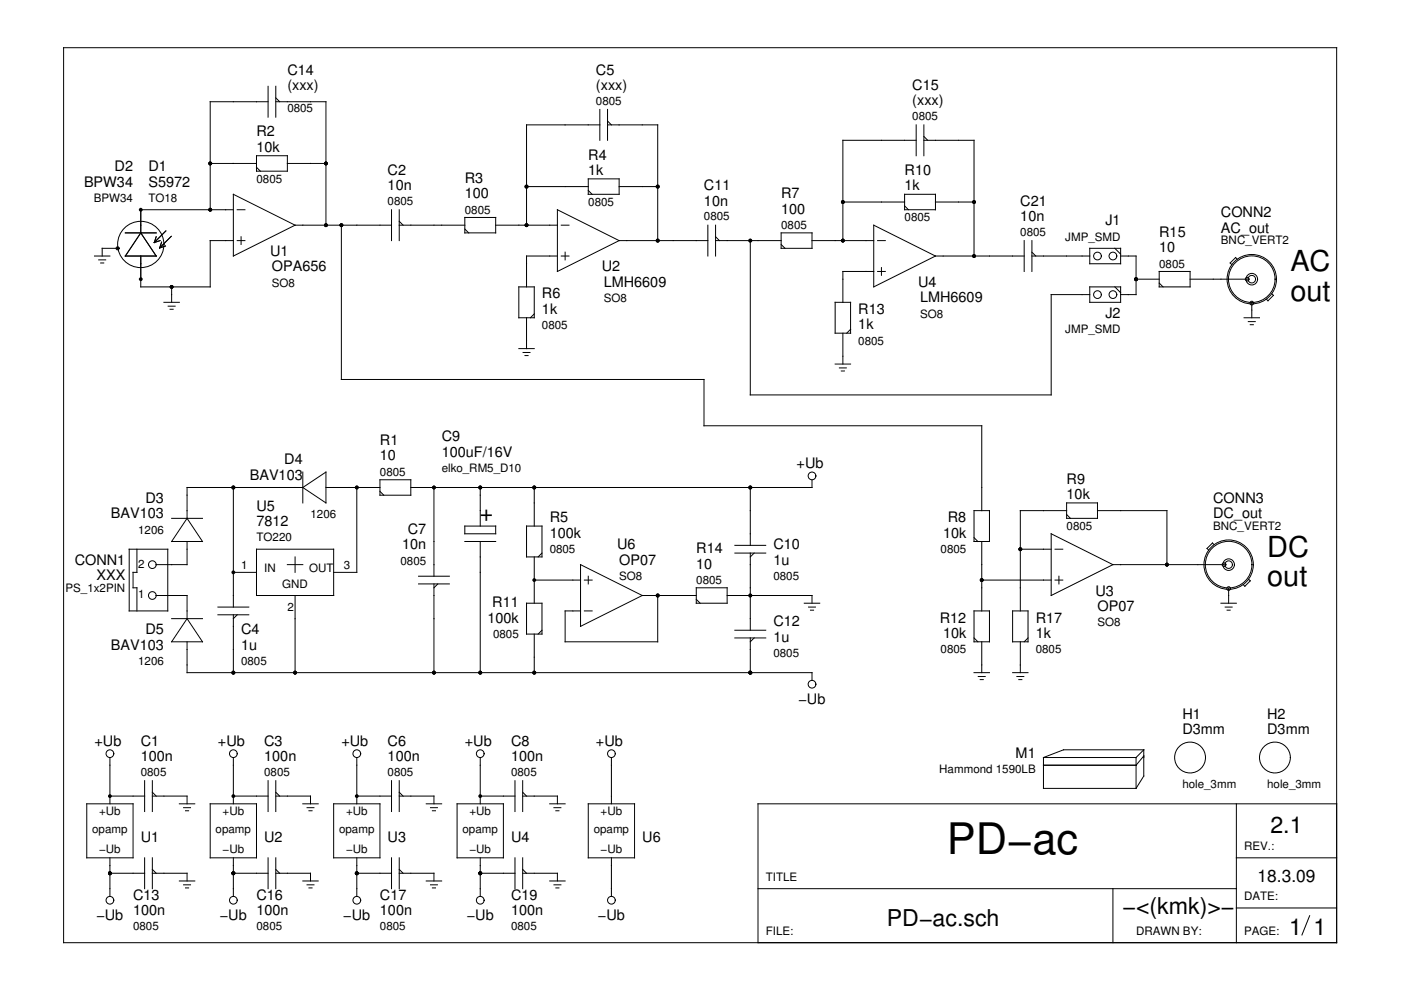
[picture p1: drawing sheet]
<svg xmlns="http://www.w3.org/2000/svg" width="297mm" height="210mm" viewBox="0 0 297 210" stroke-linecap="round" stroke-linejoin="round" font-family="sans-serif">
<g fill="none" stroke="#000" stroke-width=".21">
<path d="M13.5 10.1h269.9v189.8h-269.9zM56.8 18.3v6.5M58.5 18.3v6.5M44.6 34.7h9.8M54.4 33h6.5v3.3h-6.5zM54.4 35.5l.8 .8M56.8 21.6h-12.2v22.9M58.5 21.6h10.6v26.1M58.5 20.8l.8 .8M60.9 34.7h8.2M111.6 39.6h13.1M124.7 37.9h6.6v3.3h-6.6z"/>
<path d="M127.2 26.5h-15.6v21.2M127.2 23.2v6.5M128.8 26.5h10.6v24.5M128.8 23.2v6.5M128.8 25.7l.8 .8M131.3 39.6h8.1M194.2 29.7h-15.5v21.3M194.2 26.5v6.5M195.9 29.7h10.6v24.6M195.9 26.5v6.5M195.9 28.9l.8 .8M20 54.3h3.3"/>
<path d="M20.9 55.1h1.5M21.3 55.8h.7M24.9 52.6h-3.2v1.7M26.6 49.4h6.5M29.8 49.4l3.3 4.9h-6.5zM33.1 50.2l-.4 1.2M33.9 51l-1.2 .4M34.3 51.3l-.4 1.3M35.1 52.2l-1.2 .4M35.2 49l-2.5 2.4M36.3 50.1l-2.4 2.5M49.5 41.2l13.1 6.5-13.1 6.6z"/>
<path d="M49.5 44.5h-19.7v4.9M49.5 51h-4.9v9.8h-14.8v-6.5M50.3 44.5h1.6M50.3 51h1.6M51.1 50.2v1.6M62.6 47.7h20.4M72.4 47.7v32.8h76.9v9.8h58.8v18M83 44.5v6.5M84.6 47.7h13.9M84.6 44.5v6.5M84.6 46.9l.9 .8M98.5 46.1h6.6v3.3h-6.6z"/>
<path d="M98.5 48.6l.9 .8M105.1 47.7h13.1M118.2 44.5l13.1 6.5-13.1 6.6zM118.2 54.3h-6.6v6.5M119 47.7h1.6M119 54.3h1.6M119.8 53.5v1.6M124.7 40.4l.8 .8M131.3 51h18.8M150.1 47.7v6.6M151.7 51h13.9M151.7 47.7v6.6"/>
<path d="M151.7 50.2l.8 .8M159.1 51v32.7h63.8v-21.2h8.2M165.6 49.4h6.6v3.2h-6.6zM165.6 51.8l.8 .8M172.2 51h13M178.7 42.8h13.1M185.2 47.7l13.1 6.6-13.1 6.5zM185.2 57.6h-6.5v6.5M186.1 51h1.6M186.1 57.6h1.6M186.9 56.7v1.7M191.8 41.2h6.5v3.3h-6.5z"/>
<path d="M191.8 43.7l.8 .8M198.3 54.3h18.8M198.3 42.8h8.2M217.1 51v6.6M218.8 54.3h12.3M218.8 51v6.6M218.8 53.5l.8 .8M231.1 52.6h6.5v3.3h-6.5zM236.4 52.6l1.2 1.3M237.6 54.3h3.3v8.2h-3.3M240.9 59.2h4.9M245.8 57.6h6.5v3.2h-6.5z"/>
<path d="M252.3 59.2h12.1M262.3 54.9l-.3-.3-1.2 1.2 .4 .3M34.8 64.1h3.2M35.7 64.9h1.4M36.1 65.6h.6M36.4 60.8v3.3M110 60.8h3.3v6.6h-3.3zM110 73.9h3.3M110.9 74.7h1.5M111.3 75.4h.7M111.6 67.4v6.5M113.3 66.6l-.8 .8"/>
<path d="M177.1 64.1h3.2v6.5h-3.2zM177.1 77.2h3.2M178 78h1.4M178.4 78.7h.6M178.7 70.6v6.6M180.3 69.8l-.8 .8M231.1 60.8h6.5v3.3h-6.5zM236.4 60.8l1.2 1.3M245.8 60l.8 .8M263.8 67.4h3.2M264.7 68.2h1.4M265.1 68.8h.6"/>
<path d="M265.4 64.3v3.1M269.7 62.3l.3 .3-1.2 1.2-.3-.4M27.4 116.4h8.2v13.1h-8.2zM29 116.4v5h-.8v3.2h.8v4.9M36.4 109.9h6.5M39.7 114.8v4.9h-6.6M39.7 109.9l3.2 4.9h-6.5zM49.5 103.4v25.3M54.4 116.4h16.3v9.9h-16.3zM60.9 119.7h3.3M62.6 118.1v3.3M64.2 103.4h-24.5v6.5"/>
<path d="M64.2 103.4l4.9-3.3v6.5zM64.2 100.1v6.5M69.1 103.4h11.5M75.6 103.4v18h-4.9M80.6 101.7h6.5v3.3h-6.5zM80.6 104.2l.8 .8M92 103.4v18.8M98.5 111.5h6.6v1.7h-6.6zM98.5 114.8h6.6M101.8 103.4v8.1M101.8 114.8v27.8M111.6 111.5h3.3v6.6h-3.3z"/>
<path d="M113.3 103.4v8.1M113.3 118.1v9.8M114.9 117.3l-.8 .8M123.1 119.7l13.1 6.6-13.1 6.5zM155.8 117.3h6.5M155.8 115.6h6.5M159.1 103.4v12.2M159.1 117.3v16.3M159.9 117.3l-.8 .8M172.2 101.7v1.7h-85.1M206.5 108.3h3.3v6.5h-3.3zM206.5 114l.8 .8"/>
<path d="M208.1 114.8v14.7M216.3 116.4h6.6M222.9 113.2l13.1 6.5-13.1 6.6zM223.7 116.4h1.6M226.1 108.3h-9.8v21.2M226.1 106.6h6.6v3.3h-6.6zM226.1 109.1l.9 .8M232.7 108.3h14.7v11.4M236 119.7h23.5M257.4 115.5l-.3-.4-1.2 1.2 .3 .3M33.1 126.3h6.6v4.9M36.4 131.2h6.5"/>
<path d="M39.7 136.1v6.5h132.5v1.7M39.7 131.2l3.2 4.9h-6.5zM46.2 128.7h6.5M46.2 130.4h6.5M49.5 130.4v12.2M49.5 121.4h4.9M50.3 130.4l-.8 .8M62.6 126.3v16.3M88.7 123.8h6.6M88.7 122.2h6.6M92 123.8v18.8M92.8 123.8l-.8 .8"/>
<path d="M111.6 127.9h3.3v6.5h-3.3zM113.3 134.4v8.2M113.3 123h9.8M114.9 133.6l-.8 .8M123.9 123h1.6M123.9 129.5h1.6M124.7 122.2v1.6M136.2 126.3h11.4M139.4 126.3v9.8h-19.6v-6.6h3.3M147.6 124.6h6.6v3.3h-6.6zM147.6 127.1l.8 .8M154.2 126.3h18v1.6"/>
<path d="M155.8 135.3h6.5M155.8 133.6h6.5M159.1 135.3v7.3M159.9 135.3l-.8 .8M170.5 127.9h3.3M171.4 128.7h1.5M171.8 129.4h.7M206.5 129.5h3.3v6.6h-3.3zM206.5 135.3l.8 .8M208.1 123h14.8M208.1 136.1v6.5M214.7 129.5h3.3v6.6h-3.3z"/>
<path d="M216.3 136.1v6.5M218 135.3l-.9 .8M223.7 123h1.6M224.5 122.2v1.6M258.9 127.9h3.2M259.8 128.7h1.4M260.2 129.4h.6M260.5 124.8v3.1M264.7 122.8l.4 .4-1.2 1.1-.3-.3M206.5 142.6h3.3M207.4 143.4h1.5M207.8 144.1h.7"/>
<path d="M214.7 142.6h3.3M215.6 143.4h1.5M216 144.1h.7M242.5 159l-1.6 1.6M242.5 159v5.5l-1.6 2.7M242.5 159h-17l-4.3 1.6M18.4 170.4h9.8v11.5h-9.8zM23.3 168.8h7.4M23.3 160.6v9.8M30.7 165.5v6.6M32.3 168.8h7.4v1.6M32.3 165.5v6.6"/>
<path d="M32.3 168l.8 .8M38 170.4h3.3M38.9 171.2h1.5M39.3 171.9h.7M44.6 170.4h9.8v11.5h-9.8zM49.5 160.6v9.8M49.5 168.8h7.3M56.8 165.5v6.6M58.5 168.8h7.3v1.6M58.5 165.5v6.6M58.5 168l.8 .8M64.2 170.4h3.3"/>
<path d="M65.1 171.2h1.5M65.5 171.9h.7M70.7 170.4h9.9v11.5h-9.9zM75.6 168.8h7.4M75.6 160.6v9.8M83 165.5v6.6M84.6 168.8h7.4v1.6M84.6 165.5v6.6M84.6 168l.9 .8M90.4 170.4h3.2M91.3 171.2h1.4M91.7 171.9h.6"/>
<path d="M96.9 170.4h9.8v11.5h-9.8zM101.8 168.8h7.4M101.8 160.6v9.8M109.2 165.5v6.6M110.8 168.8h7.4v1.6M110.8 165.5v6.6M110.8 168l.8 .8M116.5 170.4h3.3M117.4 171.2h1.5M117.9 171.9h.6M124.7 170.4h9.8v11.5h-9.8zM129.6 160.6v9.8"/>
<path d="M221.2 160.6v6.6h19.7M221.2 160.6h19.7M240.9 160.6v6.6M242.5 160.3l-1.6 1.9h-19.7M262.1 170.4v29.5M283.4 170.4h-122.7v29.5M23.3 181.9v8.2M23.3 185.2h7.4M30.7 181.9v6.5M32.3 181.9v6.5M32.3 185.2h7.4v1.6M32.3 184.3l.8 .9"/>
<path d="M38 186.8h3.3M38.9 187.6h1.5M39.3 188.3h.7M49.5 181.9v8.2M49.5 185.2h7.3M56.8 181.9v6.5M58.5 181.9v6.5M58.5 185.2h7.3v1.6M58.5 184.3l.8 .9M64.2 186.8h3.3M65.1 187.6h1.5M65.5 188.3h.7"/>
<path d="M75.6 181.9v8.2M75.6 185.2h7.4M83 181.9v6.5M84.6 181.9v6.5M84.6 185.2h7.4v1.6M84.6 184.3l.9 .9M90.4 186.8h3.2M91.3 187.6h1.4M91.7 188.3h.6M101.8 181.9v8.2M101.8 185.2h7.4M109.2 181.9v6.5"/>
<path d="M110.8 185.2h7.4v1.6M110.8 181.9v6.5M110.8 184.3l.8 .9M116.5 186.8h3.3M117.4 187.6h1.5M117.9 188.3h.6M129.6 181.9v8.2M160.7 188.4h101.4M236 188.4v11.5M262.1 192.5h21.3M262.1 181.9h21.3M277.7 194.1l-1.7 4.1"/>
<circle cx="24.9" cy="52.6" r=".33"/>
<circle cx="24.9" cy="52.6" r=".16"/>
<circle cx="29.8" cy="51.8" r="4.9"/>
<circle cx="232.7" cy="54.3" r=".82"/>
<circle cx="236" cy="54.3" r=".82"/>
<circle cx="264.4" cy="59.2" r=".39"/>
<circle cx="265.4" cy="59.2" r="5.2"/>
<circle cx="265.4" cy="59.2" r="4.9"/>
<circle cx="265.4" cy="59.2" r="1.23"/>
<circle cx="265.4" cy="59.2" r=".8"/>
<circle cx="232.7" cy="62.5" r=".82"/>
<circle cx="236" cy="62.5" r=".82"/>
<circle cx="265.4" cy="64.3" r=".39"/>
<circle cx="32.3" cy="119.7" r=".82"/>
<circle cx="172.2" cy="100.9" r=".82"/>
<circle cx="259.5" cy="119.7" r=".39"/>
<circle cx="260.5" cy="119.7" r=".8"/>
<circle cx="260.5" cy="119.7" r="1.23"/>
<circle cx="260.5" cy="119.7" r="5.2"/>
<circle cx="260.5" cy="119.7" r="4.9"/>
<circle cx="32.3" cy="126.3" r=".82"/>
<circle cx="260.5" cy="124.8" r=".39"/>
<circle cx="23.3" cy="159.8" r=".82"/>
<circle cx="49.5" cy="159.8" r=".82"/>
<circle cx="75.6" cy="159.8" r=".82"/>
<circle cx="101.8" cy="159.8" r=".82"/>
<circle cx="129.6" cy="159.8" r=".82"/>
<circle cx="172.2" cy="145.1" r=".82"/>
<circle cx="252.3" cy="160.6" r="3.3"/>
<circle cx="270.3" cy="160.6" r="3.3"/>
<circle cx="23.3" cy="190.9" r=".82"/>
<circle cx="49.5" cy="190.9" r=".82"/>
<circle cx="75.6" cy="190.9" r=".82"/>
<circle cx="101.8" cy="190.9" r=".82"/>
<circle cx="129.6" cy="190.9" r=".82"/>
</g>
<g fill="#000">
<circle cx="44.6" cy="34.7" r=".41"/>
<circle cx="69.1" cy="34.7" r=".41"/>
<circle cx="111.6" cy="39.6" r=".41"/>
<circle cx="139.4" cy="39.6" r=".41"/>
<circle cx="29.8" cy="59.2" r=".41"/>
<circle cx="29.8" cy="44.5" r=".41"/>
<circle cx="44.6" cy="44.5" r=".41"/>
<circle cx="69.1" cy="47.7" r=".41"/>
<circle cx="72.4" cy="47.7" r=".41"/>
<circle cx="111.6" cy="47.7" r=".41"/>
<circle cx="139.4" cy="51" r=".41"/>
<circle cx="159.1" cy="51" r=".41"/>
<circle cx="178.7" cy="42.8" r=".41"/>
<circle cx="178.7" cy="51" r=".41"/>
<circle cx="206.5" cy="42.8" r=".41"/>
<circle cx="206.5" cy="54.3" r=".41"/>
<circle cx="240.9" cy="59.2" r=".41"/>
<circle cx="36.4" cy="60.8" r=".41"/>
<circle cx="49.5" cy="103.4" r=".41"/>
<circle cx="75.6" cy="103.4" r=".41"/>
<circle cx="92" cy="103.4" r=".41"/>
<circle cx="101.8" cy="103.4" r=".41"/>
<circle cx="113.3" cy="103.4" r=".41"/>
<circle cx="159.1" cy="103.4" r=".41"/>
<circle cx="216.3" cy="116.4" r=".41"/>
<circle cx="247.4" cy="119.7" r=".41"/>
<circle cx="49.5" cy="121.4" r=".41"/>
<circle cx="113.3" cy="123" r=".41"/>
<circle cx="139.4" cy="126.3" r=".41"/>
<circle cx="159.1" cy="126.3" r=".41"/>
<circle cx="208.1" cy="123" r=".41"/>
<circle cx="49.5" cy="142.6" r=".41"/>
<circle cx="62.6" cy="142.6" r=".41"/>
<circle cx="92" cy="142.6" r=".41"/>
<circle cx="101.8" cy="142.6" r=".41"/>
<circle cx="113.3" cy="142.6" r=".41"/>
<circle cx="159.1" cy="142.6" r=".41"/>
<circle cx="23.3" cy="168.8" r=".41"/>
<circle cx="49.5" cy="168.8" r=".41"/>
<circle cx="75.6" cy="168.8" r=".41"/>
<circle cx="101.8" cy="168.8" r=".41"/>
<circle cx="23.3" cy="185.2" r=".41"/>
<circle cx="49.5" cy="185.2" r=".41"/>
<circle cx="75.6" cy="185.2" r=".41"/>
<circle cx="101.8" cy="185.2" r=".41"/>
</g>
<text font-size="9.2" x="200.8" y="181">PD−ac</text>
<g font-size="6.1">
<text x="273.6" y="57.6">AC</text>
<text x="273.6" y="63.8">out</text>
<text x="268.7" y="118.1">DC</text>
<text x="268.7" y="124.3">out</text>
</g>
<g font-size="4.9">
<text x="104.3" y="110.7" transform="rotate(-90 104.3 110.7)">+</text>
<text x="269.4" y="176.6">2.1</text>
<text x="188" y="196.2">PD−ac.sch</text>
<text x="238" y="193.8">−&lt;(kmk)&gt;−</text>
<text x="273.3" y="198.2">1 1</text>
</g>
<text font-size="3.7" x="266.6" y="186.9">18.3.09</text>
<g font-size="3.1">
<text x="60.9" y="15.8">C14</text>
<text x="126.4" y="15.8">C5</text>
<text x="60.9" y="19.1">(xxx)</text>
<text x="126.4" y="19.1">(xxx)</text>
<text x="193.4" y="22.4">(xxx)</text>
<text x="193.4" y="19.1">C15</text>
<text x="54.4" y="28.9">R2</text>
<text x="54.4" y="32.2">10k</text>
<text x="124.7" y="33.8">R4</text>
<text x="17.8" y="39.6">BPW34</text>
<text x="24.3" y="36.3">D2</text>
<text x="31.5" y="36.3">D1</text>
<text x="31.5" y="39.6">S5972</text>
<text x="82.2" y="40.3">10n</text>
<text x="82.2" y="37.1">C2</text>
<text x="98.6" y="38.7">R3</text>
<text x="124.7" y="37.1">1k</text>
<text x="149.3" y="40.4">C11</text>
<text x="191.8" y="37.1">R10</text>
<text x="191.8" y="40.4">1k</text>
<text x="98.6" y="42">100</text>
<text x="149.3" y="43.6">10n</text>
<text x="165.6" y="42">R7</text>
<text x="165.6" y="45.3">100</text>
<text x="216.3" y="46.9">10n</text>
<text x="216.3" y="43.6">C21</text>
<text x="234.4" y="47.7">J1</text>
<text x="258.9" y="46.1">CONN2</text>
<text x="245.8" y="50.2">R15</text>
<text x="245.8" y="53.5">10</text>
<text x="258.9" y="49.4">AC_out</text>
<text x="57.2" y="54.3">U1</text>
<text x="57.7" y="57.6">OPA656</text>
<text x="127.6" y="57.6">U2</text>
<text x="114.9" y="63.3">R6</text>
<text x="128" y="60.8">LMH6609</text>
<text x="194.7" y="60.8">U4</text>
<text x="195.1" y="64.1">LMH6609</text>
<text x="114.9" y="66.6">1k</text>
<text x="182" y="66.6">R13</text>
<text x="182" y="69.8">1k</text>
<text x="234.4" y="67.4">J2</text>
<text x="80.6" y="94.4">R1</text>
<text x="93.6" y="93.5">C9</text>
<text x="52.9" y="101.7">BAV103</text>
<text x="60.3" y="98.5">D4</text>
<text x="80.6" y="97.6">10</text>
<text x="93.6" y="96.8">100uF/16V</text>
<text x="168.9" y="99.3">+Ub</text>
<text x="30.8" y="106.6">D3</text>
<text x="226.1" y="102.5">R9</text>
<text x="226.1" y="105.8">10k</text>
<text x="257.2" y="106.6">CONN3</text>
<text x="23.5" y="109.9">BAV103</text>
<text x="54.4" y="111.5">7812</text>
<text x="54.4" y="108.3">U5</text>
<text x="86.5" y="113.2">C7</text>
<text x="116.5" y="110.7">R5</text>
<text x="116.5" y="114">100k</text>
<text x="199.9" y="114">10k</text>
<text x="201" y="110.7">R8</text>
<text x="257.2" y="109.9">DC_out</text>
<text x="15.8" y="119.7">CONN1</text>
<text x="85.3" y="116.4">10n</text>
<text x="130.9" y="116.4">U6</text>
<text x="131.3" y="119.7">OP07</text>
<text x="147.6" y="117.3">R14</text>
<text x="164" y="119.7">1u</text>
<text x="164" y="116.4">C10</text>
<text x="20.4" y="123">XXX</text>
<text x="147.6" y="120.5">10</text>
<text x="103.4" y="132">100k</text>
<text x="104.4" y="128.7">R11</text>
<text x="199.3" y="132">R12</text>
<text x="219.6" y="132">R17</text>
<text x="232.3" y="126.3">U3</text>
<text x="232.7" y="129.5">OP07</text>
<text x="23.5" y="137.7">BAV103</text>
<text x="30.8" y="134.4">D5</text>
<text x="51.1" y="137.7">1u</text>
<text x="51.1" y="134.4">C4</text>
<text x="164" y="136.1">1u</text>
<text x="164" y="132.8">C12</text>
<text x="199.9" y="135.3">10k</text>
<text x="219.6" y="135.3">1k</text>
<text x="169.3" y="149.2">−Ub</text>
<text x="250.7" y="152.4">H1</text>
<text x="250.7" y="155.7">D3mm</text>
<text x="268.7" y="152.4">H2</text>
<text x="268.7" y="155.7">D3mm</text>
<text x="20" y="158.2">+Ub</text>
<text x="29.8" y="161.4">100n</text>
<text x="29.8" y="158.2">C1</text>
<text x="46.2" y="158.2">+Ub</text>
<text x="56" y="161.4">100n</text>
<text x="56" y="158.2">C3</text>
<text x="72.4" y="158.2">+Ub</text>
<text x="82.2" y="161.4">100n</text>
<text x="82.2" y="158.2">C6</text>
<text x="98.6" y="158.2">+Ub</text>
<text x="108.4" y="161.4">100n</text>
<text x="108.4" y="158.2">C8</text>
<text x="126.4" y="158.2">+Ub</text>
<text x="215.3" y="160.6">M1</text>
<text x="29.8" y="178.6">U1</text>
<text x="56" y="178.6">U2</text>
<text x="82.2" y="178.6">U3</text>
<text x="108.4" y="178.6">U4</text>
<text x="136.2" y="178.6">U6</text>
<text x="28.2" y="190.9">C13</text>
<text x="54.4" y="190.9">C16</text>
<text x="80.6" y="190.9">C17</text>
<text x="108.4" y="190.9">C19</text>
<text x="20.4" y="195">−Ub</text>
<text x="28.2" y="194.1">100n</text>
<text x="46.6" y="195">−Ub</text>
<text x="54.4" y="194.1">100n</text>
<text x="72.8" y="195">−Ub</text>
<text x="80.6" y="194.1">100n</text>
<text x="99" y="195">−Ub</text>
<text x="108.4" y="194.1">100n</text>
<text x="126.8" y="195">−Ub</text>
</g>
<g font-size="2.5">
<text x="60.9" y="23.8">0805</text>
<text x="126.4" y="22.2">0805</text>
<text x="193.4" y="25.5">0805</text>
<text x="54.4" y="38.7">0805</text>
<text x="19.9" y="42.8">BPW34</text>
<text x="31.5" y="42.8">TO18</text>
<text x="82.2" y="43.5">0805</text>
<text x="98.6" y="45.3">0805</text>
<text x="124.7" y="43.7">0805</text>
<text x="149.3" y="46.7">0805</text>
<text x="191.8" y="46.9">0805</text>
<text x="165.6" y="48.6">0805</text>
<text x="216.3" y="50">0805</text>
<text x="225.9" y="51">JMP_SMD</text>
<text x="258.9" y="51.8">BNC_VERT2</text>
<text x="245.8" y="56.7">0805</text>
<text x="57.7" y="60.8">SO8</text>
<text x="128" y="64.1">SO8</text>
<text x="114.9" y="69.8">0805</text>
<text x="195.1" y="67.4">SO8</text>
<text x="225.9" y="70.6">JMP_SMD</text>
<text x="182" y="73.1">0805</text>
<text x="80.6" y="100.9">0805</text>
<text x="93.6" y="100.1">elko_RM5_D10</text>
<text x="29.3" y="113.2">1206</text>
<text x="65.8" y="109.9">1206</text>
<text x="226.1" y="112.4">0805</text>
<text x="257.2" y="112.4">BNC_VERT2</text>
<text x="54.4" y="114.8">TO220</text>
<text x="84.9" y="119.7">0805</text>
<text x="116.5" y="117.3">0805</text>
<text x="199.4" y="117.3">0805</text>
<text x="13.9" y="125.4">PS_1x2PIN</text>
<text x="29.3" y="120.3">2</text>
<text x="51.1" y="120.5">1</text>
<text x="56" y="121.4">IN</text>
<text x="59.8" y="124.6">GND</text>
<text x="65.6" y="121.4">OUT</text>
<text x="72.9" y="120.5">3</text>
<text x="131.3" y="123">SO8</text>
<text x="147.6" y="123.8">0805</text>
<text x="164" y="123">0805</text>
<text x="29.3" y="126.9">1</text>
<text x="60.9" y="129.5">2</text>
<text x="104.5" y="135.3">0805</text>
<text x="232.7" y="132.8">SO8</text>
<text x="29.3" y="141">1206</text>
<text x="51.1" y="141">0805</text>
<text x="164" y="139.3">0805</text>
<text x="199.4" y="138.5">0805</text>
<text x="219.6" y="138.5">0805</text>
<text x="29.8" y="164.5">0805</text>
<text x="56" y="164.5">0805</text>
<text x="82.2" y="164.5">0805</text>
<text x="108.4" y="164.5">0805</text>
<text x="199.1" y="163.9">Hammond 1590LB</text>
<text x="250.7" y="167.2">hole_3mm</text>
<text x="268.7" y="167.2">hole_3mm</text>
<text x="21" y="172.7">+Ub</text>
<text x="47.2" y="172.7">+Ub</text>
<text x="73.4" y="172.7">+Ub</text>
<text x="99.5" y="172.7">+Ub</text>
<text x="127.3" y="172.7">+Ub</text>
<text x="19.6" y="176.6">opamp</text>
<text x="45.7" y="176.6">opamp</text>
<text x="71.9" y="176.6">opamp</text>
<text x="98.1" y="176.6">opamp</text>
<text x="125.9" y="176.6">opamp</text>
<text x="21" y="180.9">−Ub</text>
<text x="47.2" y="180.9">−Ub</text>
<text x="73.4" y="180.9">−Ub</text>
<text x="99.5" y="180.9">−Ub</text>
<text x="127.3" y="180.9">−Ub</text>
<text x="263.8" y="180.2">REV.:</text>
<text x="162.3" y="186.8">TITLE</text>
<text x="263.8" y="190.9">DATE:</text>
<text x="28.2" y="197.2">0805</text>
<text x="54.4" y="197.2">0805</text>
<text x="80.6" y="197.2">0805</text>
<text x="108.4" y="197.2">0805</text>
<text x="162.3" y="198.2">FILE:</text>
<text x="240.9" y="198.2">DRAWN BY:</text>
<text x="263.8" y="198.2">PAGE:</text>
</g>
</svg>
